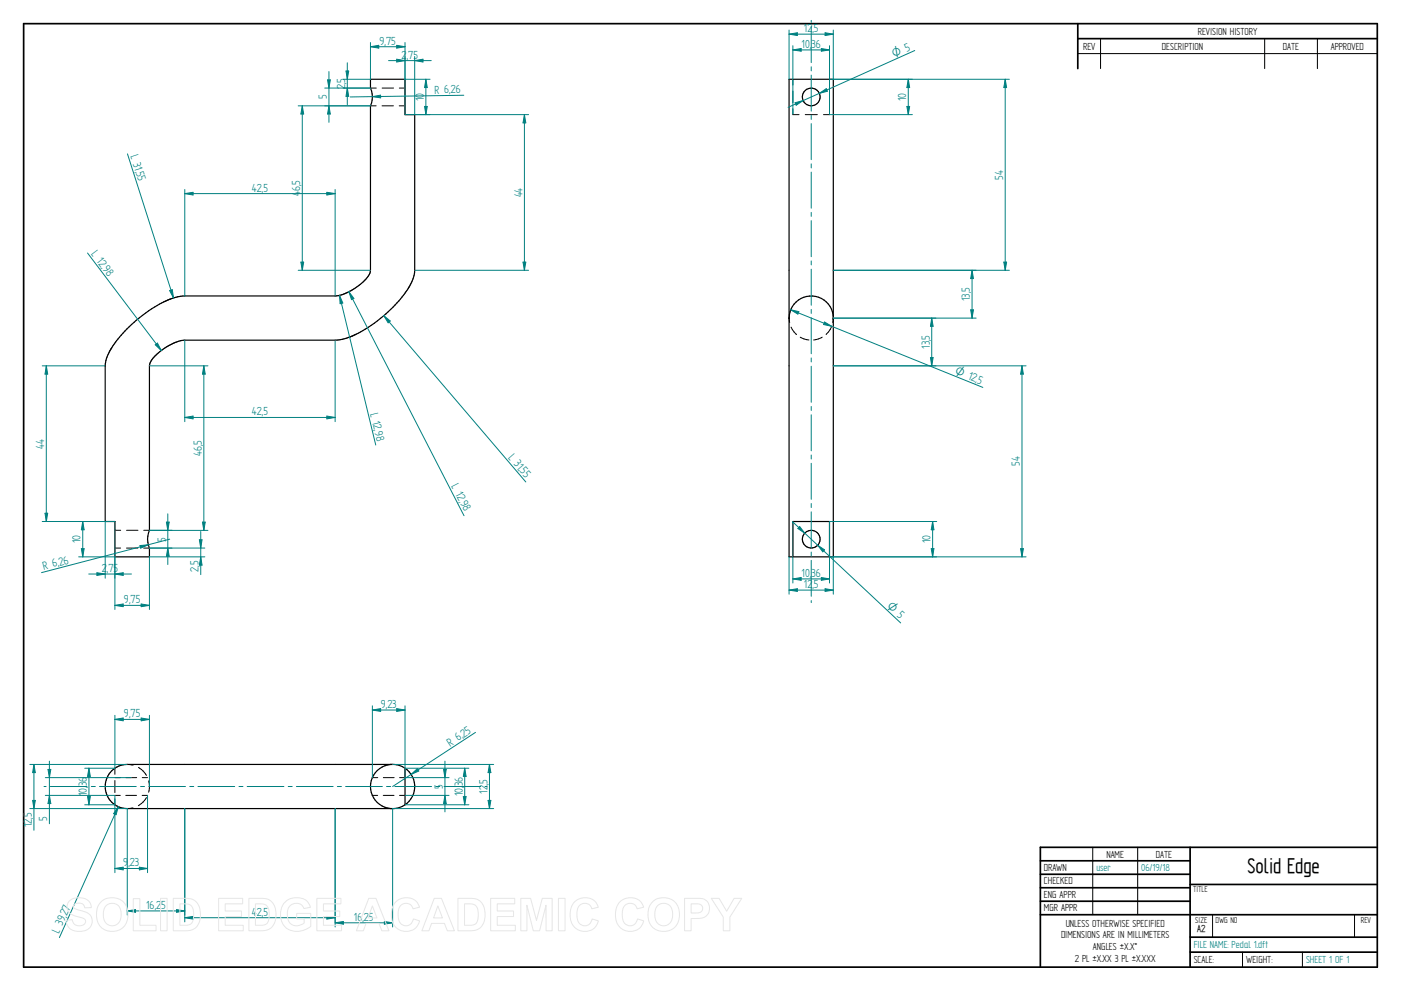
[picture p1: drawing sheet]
<svg xmlns="http://www.w3.org/2000/svg" width="594mm" height="420mm" viewBox="0 0 594 420" stroke-linecap="round" stroke-linejoin="round" font-family="sans-serif">
<g fill="none" stroke="#000" stroke-width=".72">
<path d="M10 10h574v400h-574zM457 10v19.1M457 16.4h127M504.6 359.2v50.8M584 359.2h-142.9v50.8M441.1 365h63.5M441.1 370.7h63.5M441.1 376.4h63.5M504.6 375h79.4M441.1 382.1h63.5M441.1 387.8h142.9M504.6 397.3h79.4"/>
<path d="M504.6 403.7h79.4"/>
</g>
<g fill="none" stroke="#000" stroke-width=".42">
<path d="M466.7 16.4v12.7M536.3 16.4v12.7M558.6 16.4v12.7M157.1 37.3h2.4M162 37.3h4.9M169.3 37.3h2.4M336.2 33.6v2.5M336.2 38.6v5M351.7 33.6v2.5M351.7 38.7v4.9M457 22.7h127M157.1 44.9h2.4"/>
<path d="M162 44.9h4.8M169.3 44.9h2.4M336.2 46.1v2.5h2.6M341.5 48.6h5.1M351.7 46.1v2.5h-2.5M334.6 135l.2 1.8M335.4 138.7l2.3 3.1M352.5 138.7l-2.2 3.1M353.3 134.9h.1M353.3 135h.1M353.3 135.1h.1M353.3 134.9l-.2 1.9"/>
<path d="M339.3 143l1.6 .7 2.1 .4M348.7 143l-1.6 .7-2.1 .4M48.7 224.8h2.5M48.7 232.4h2.4M53.6 232.4h4.9M53.7 224.8h4.8M60.9 232.4h2.5M61 224.8h2.4M48.7 325.7v2.6M48.7 330.9v5.1M48.7 338.7v2.5M48.7 337.2h2.3"/>
<path d="M48.7 329.7h2.3M53.3 337.2h4.6M53.4 329.7h4.5M54 324.1l2.4 .3M58.7 325.4l1.9 1.4 1.5 2M60.3 337.2h2.3M60.3 329.7h2.3M62.1 338.2l-1.5 1.9-1.9 1.5M63 331.1l.4 2.4-.4 2.4M157.9 337.2h2.2M157.9 329.7h2.3M162.5 337.2h4.6"/>
<path d="M162.6 329.7h4.5M169.4 337.2h2.3M169.5 329.7h2.2M56.4 342.5l-2.4 .3M463.4 359.2v28.6M482.4 359.2v28.6M514.2 387.9v9.4M574.4 387.9v9.4M526.9 403.7v6.3M552.3 403.7v6.3"/>
</g>
<g fill="none" stroke="#000" stroke-width=".51">
<path d="M157.1 33.6h14.6v15h4.1v66a24.1 24.1 0 0 1-7.4 13.8 58.7 58.7 0 0 1-18 13.6 21.8 21.8 0 0 1-8.3 2.2h-63.7l-3.9 .9a22.9 22.9 0 0 0-10.8 8.7l-.3 1.3v69.8a9.1 9.1 0 0 0 0 7.5v3.7h-14.7v-15h-4.1v-66a24.7 24.7 0 0 1 7.5-13.8 58 58 0 0 1 18.8-14l4.4-1.4 3.1-.4h63.7l2.5-.4a25.7 25.7 0 0 0 9.2-5.4l1.3-1.3a6.9 6.9 0 0 0 2-3.8v-69.7a9.2 9.2 0 0 0 0-7.6zM334.6 33.6h18.7v202.5h-18.7zM334.6 134.9a9.4 9.4 0 0 1 9.4-9.4 9.4 9.4 0 0 1 9.3 9.4M336.2 236.1v-15h15.5v15M165.7 324.1a9.4 9.4 0 0 0-8.6 9.4 9.4 9.4 0 0 0 8.6 9.3M171.7 325.7v15.5M171.7 325.7a9.3 9.3 0 0 1 0 15.5M171.7 325.7a9.2 9.2 0 0 0-4.7-1.6h-113a9.4 9.4 0 0 0-9.4 9.4 9.4 9.4 0 0 0 9.4 9.3h113a9.2 9.2 0 0 0 4.7-1.6"/>
<circle cx="344" cy="41.1" r="3.8"/>
<circle cx="344" cy="228.6" r="3.8"/>
</g>
<g fill="none" stroke="#008080" stroke-width=".42">
<path d="M344 8.6v.9M344 11.3v15.2M344 28.3v1.8M344 31.8v15.3M344 48.9v1.7M344 52.4v15.3M344 69.5v1.7M344 73v15.3M344 90v1.7M344 93.6v15.2M344 110.6v1.7M344 114.1v15.3"/>
<path d="M344 131.2v1.7M344 134.7v15.3M63.4 155.1h24.8M344 151.8v1.7M344 155.3v15.3M344 172.3v1.7M344 175.9v15.2M344 192.9v1.7M344 196.4v15.3M344 213.5v1.7M344 217v15.3M63.4 224.9h24.8"/>
<path d="M85.8 221.4h1.2l-.6 3.5zM344 234.1v1.7M344 237.6v15.2M344 254.6v.9M18.7 333.5h.9M21.3 333.5h15.6M38.7 333.5h1.7M42.2 333.5h15.6M59.6 333.5h1.7M63.1 333.5h15.5M80.5 333.5h1.7M83.9 333.5h15.6"/>
<path d="M101.3 333.5h1.7M104.8 333.5h15.6M122.2 333.5h1.7M125.7 333.5h15.6M143 333.5h1.8M146.6 333.5h15.5M163.9 333.5h1.7M167.4 333.5h15.6M184.8 333.5h1.7M188.3 333.5h15.6M205.6 333.5h.9"/>
</g>
<path d="M85.8 221.4h1.2l-.6 3.5z" fill="#008080"/>
<path d="M86.4 155.1l.6 3.5h-1.2z" fill="none" stroke="#008080" stroke-width=".42"/>
<path d="M86.4 155.1l.6 3.5h-1.2z" fill="#008080"/>
<path d="M37.1 107.3l31.3 41.3M65.8 146.2l1-.7 1.6 3.1zM86.4 155.1v69.8" fill="none" stroke="#008080" stroke-width=".42"/>
<path d="M65.8 146.2l1-.7 1.6 3.1z" fill="#008080"/>
<path d="M78.4 144.2v34.6M142.1 144.2v34.6M78.4 177l3.5-.6v1.2z" fill="none" stroke="#008080" stroke-width=".42"/>
<path d="M78.4 177l3.5-.6v1.2z" fill="#008080"/>
<path d="M138.6 176.4l3.5 .6-3.5 .6z" fill="none" stroke="#008080" stroke-width=".42"/>
<path d="M138.6 176.4l3.5 .6-3.5 .6z" fill="#008080"/>
<path d="M54.1 65.2l19.5 61.1M71.9 123.2l1.2-.4 .5 3.5zM78.4 177h63.7" fill="none" stroke="#008080" stroke-width=".42"/>
<path d="M71.9 123.2l1.2-.4 .5 3.5z" fill="#008080"/>
<path d="M78.4 80.3v45.2M138.6 81.5l3.5 .6-3.5 .6zM142.1 80.3v45.2" fill="none" stroke="#008080" stroke-width=".42"/>
<path d="M138.6 81.5l3.5 .6-3.5 .6z" fill="#008080"/>
<path d="M78.4 82.1l3.5-.6v1.2z" fill="none" stroke="#008080" stroke-width=".42"/>
<path d="M78.4 82.1l3.5-.6v1.2z" fill="#008080"/>
<path d="M78.4 82.1h63.7M144 125.2l15.3 63.5M144 125.2l1.4 3.3-1.2 .3z" fill="none" stroke="#008080" stroke-width=".42"/>
<path d="M144 125.2l1.4 3.3-1.2 .3z" fill="#008080"/>
<path d="M162.7 133.8l60.3 70.5M162.7 133.8l2.8 2.3-.9 .8z" fill="none" stroke="#008080" stroke-width=".42"/>
<path d="M162.7 133.8l2.8 2.3-.9 .8z" fill="#008080"/>
<path d="M17.9 155.1h26.7M19.6 155.1l.6 3.5h-1.1zM17.9 221.1h26.7" fill="none" stroke="#008080" stroke-width=".42"/>
<path d="M19.6 155.1l.6 3.5h-1.1z" fill="#008080"/>
<path d="M19.1 217.6h1.1l-.6 3.5z" fill="none" stroke="#008080" stroke-width=".42"/>
<path d="M19.1 217.6h1.1l-.6 3.5z" fill="#008080"/>
<path d="M19.6 155.1v66M33.4 221.1h15.3M33.4 236.1h15.3M35.1 221.1l.6 3.5h-1.2z" fill="none" stroke="#008080" stroke-width=".42"/>
<path d="M35.1 221.1l.6 3.5h-1.2z" fill="#008080"/>
<path d="M34.5 232.6h1.2l-.6 3.5z" fill="none" stroke="#008080" stroke-width=".42"/>
<path d="M34.5 232.6h1.2l-.6 3.5z" fill="#008080"/>
<path d="M35.1 221.1v15M63.4 224.8h9.5M63.4 232.4h9.5M70.6 221.4h1.1l-.5 3.4z" fill="none" stroke="#008080" stroke-width=".42"/>
<path d="M70.6 221.4h1.1l-.5 3.4z" fill="#008080"/>
<path d="M71.2 232.4l.5 3.4h-1.1z" fill="none" stroke="#008080" stroke-width=".42"/>
<path d="M71.2 232.4l.5 3.4h-1.1z" fill="#008080"/>
<path d="M71.2 217.8v21.6M48.7 236.1v22.3M63.4 236.1v22.3M48.7 256.7l3.5-.6v1.1z" fill="none" stroke="#008080" stroke-width=".42"/>
<path d="M48.7 256.7l3.5-.6v1.1z" fill="#008080"/>
<path d="M59.9 256.1l3.5 .6-3.5 .5z" fill="none" stroke="#008080" stroke-width=".42"/>
<path d="M59.9 256.1l3.5 .6-3.5 .5z" fill="#008080"/>
<path d="M59.3 231.3l3.6-.3-3.3 1.4zM72 228.6l-54.4 14.2M48.7 256.7h14.7" fill="none" stroke="#008080" stroke-width=".42"/>
<path d="M59.3 231.3l3.6-.3-3.3 1.4z" fill="#008080"/>
<path d="M63.4 236.1h23.5M63.4 232.4h23.5M85.1 236.1l.6 3.5h-1.2z" fill="none" stroke="#008080" stroke-width=".42"/>
<path d="M85.1 236.1l.6 3.5h-1.2z" fill="#008080"/>
<path d="M84.5 228.9h1.2l-.6 3.5z" fill="none" stroke="#008080" stroke-width=".42"/>
<path d="M84.5 228.9h1.2l-.6 3.5z" fill="#008080"/>
<path d="M147.9 123.7l48.9 95M147.9 123.7l2.2 2.8-1.1 .5zM85.1 225.3v18.3" fill="none" stroke="#008080" stroke-width=".42"/>
<path d="M147.9 123.7l2.2 2.8-1.1 .5z" fill="#008080"/>
<path d="M175.8 48.6h48.3M175.8 114.6h48.3M221.8 111.1h1.2l-.6 3.5z" fill="none" stroke="#008080" stroke-width=".42"/>
<path d="M221.8 111.1h1.2l-.6 3.5z" fill="#008080"/>
<path d="M222.4 48.6l.6 3.5h-1.2z" fill="none" stroke="#008080" stroke-width=".42"/>
<path d="M222.4 48.6l.6 3.5h-1.2z" fill="#008080"/>
<path d="M126.4 44.9h30.7M128.2 44.9l.6 3.4h-1.2zM222.4 48.6v66M126.4 114.6h30.7" fill="none" stroke="#008080" stroke-width=".42"/>
<path d="M128.2 44.9l.6 3.4h-1.2z" fill="#008080"/>
<path d="M127.6 111.1h1.2l-.6 3.5z" fill="none" stroke="#008080" stroke-width=".42"/>
<path d="M127.6 111.1h1.2l-.6 3.5z" fill="#008080"/>
<path d="M128.2 44.9v69.7M157.9 41l3.5-.7v1.2zM196.7 40.4l-48.2 .7" fill="none" stroke="#008080" stroke-width=".42"/>
<path d="M157.9 41l3.5-.7v1.2z" fill="#008080"/>
<path d="M171.7 33.6h10.7M171.7 48.6h10.7M180 45.1h1.2l-.6 3.5z" fill="none" stroke="#008080" stroke-width=".42"/>
<path d="M180 45.1h1.2l-.6 3.5z" fill="#008080"/>
<path d="M180.6 33.6l.6 3.5h-1.2z" fill="none" stroke="#008080" stroke-width=".42"/>
<path d="M180.6 33.6l.6 3.5h-1.2z" fill="#008080"/>
<path d="M168.2 25.1l3.5 .6-3.5 .6zM171.7 24v24.6M175.8 24v24.6M180.6 33.6v15" fill="none" stroke="#008080" stroke-width=".42"/>
<path d="M168.2 25.1l3.5 .6-3.5 .6z" fill="#008080"/>
<path d="M175.8 25.7l3.6-.6v1.2z" fill="none" stroke="#008080" stroke-width=".42"/>
<path d="M175.8 25.7l3.6-.6v1.2z" fill="#008080"/>
<path d="M157.1 18v15.6M168.2 19.2l3.5 .6-3.5 .6zM171.7 18v15.6M164.8 25.7h18.1" fill="none" stroke="#008080" stroke-width=".42"/>
<path d="M168.2 19.2l3.5 .6-3.5 .6z" fill="#008080"/>
<path d="M157.1 19.8l3.5-.6v1.2z" fill="none" stroke="#008080" stroke-width=".42"/>
<path d="M157.1 19.8l3.5-.6v1.2z" fill="#008080"/>
<path d="M157.1 19.8h14.6M137.7 37.3h19.4M138.9 33.9h1.2l-.6 3.4zM137.7 44.9h19.4" fill="none" stroke="#008080" stroke-width=".42"/>
<path d="M138.9 33.9h1.2l-.6 3.4z" fill="#008080"/>
<path d="M139.5 44.9l.6 3.4h-1.2z" fill="none" stroke="#008080" stroke-width=".42"/>
<path d="M139.5 44.9l.6 3.4h-1.2z" fill="#008080"/>
<path d="M139.5 30.4v21.5M145.5 33.6h11.6M145.5 37.3h11.6M146.7 30.1h1.2l-.6 3.5z" fill="none" stroke="#008080" stroke-width=".42"/>
<path d="M146.7 30.1h1.2l-.6 3.5z" fill="#008080"/>
<path d="M147.3 37.3l.6 3.6h-1.2z" fill="none" stroke="#008080" stroke-width=".42"/>
<path d="M147.3 37.3l.6 3.6h-1.2z" fill="#008080"/>
<path d="M147.3 26.6v17.8M44.6 221.1v24.1M48.7 221.1v24.1M41.1 242.8l3.5 .6-3.5 .6z" fill="none" stroke="#008080" stroke-width=".42"/>
<path d="M41.1 242.8l3.5 .6-3.5 .6z" fill="#008080"/>
<path d="M48.7 243.4l3.5-.6v1.2z" fill="none" stroke="#008080" stroke-width=".42"/>
<path d="M48.7 243.4l3.5-.6v1.2z" fill="#008080"/>
<path d="M353.3 33.6h74.7M353.3 114.6h74.7M425.7 111.1h1.1l-.6 3.5zM37.6 243.4h18.1" fill="none" stroke="#008080" stroke-width=".42"/>
<path d="M425.7 111.1h1.1l-.6 3.5z" fill="#008080"/>
<path d="M426.2 33.6l.6 3.5h-1.1z" fill="none" stroke="#008080" stroke-width=".42"/>
<path d="M426.2 33.6l.6 3.5h-1.1z" fill="#008080"/>
<path d="M426.2 33.6v81M353.3 114.6h60.6M353.3 134.9h60.6M411.6 131.4h1.2l-.6 3.5z" fill="none" stroke="#008080" stroke-width=".42"/>
<path d="M411.6 131.4h1.2l-.6 3.5z" fill="#008080"/>
<path d="M412.2 114.6l.6 3.5h-1.2z" fill="none" stroke="#008080" stroke-width=".42"/>
<path d="M412.2 114.6l.6 3.5h-1.2z" fill="#008080"/>
<path d="M412.2 114.6v20.3M335.3 131.4l81.5 32.9M335.3 131.4l3.4 .7-.4 1.1z" fill="none" stroke="#008080" stroke-width=".42"/>
<path d="M335.3 131.4l3.4 .7-.4 1.1z" fill="#008080"/>
<path d="M349.7 136.5l3 1.8-3.5-.7z" fill="none" stroke="#008080" stroke-width=".42"/>
<path d="M349.7 136.5l3 1.8-3.5-.7z" fill="#008080"/>
<path d="M353.3 134.9h43.6M353.3 155.1h43.6M394.5 151.6h1.2l-.6 3.5z" fill="none" stroke="#008080" stroke-width=".42"/>
<path d="M394.5 151.6h1.2l-.6 3.5z" fill="#008080"/>
<path d="M395.1 134.9l.6 3.4h-1.2z" fill="none" stroke="#008080" stroke-width=".42"/>
<path d="M395.1 134.9l.6 3.4h-1.2z" fill="#008080"/>
<path d="M395.1 134.9v20.2M353.3 155.1h81.8M353.3 236.1h81.8M432.8 232.6h1.2l-.6 3.5z" fill="none" stroke="#008080" stroke-width=".42"/>
<path d="M432.8 232.6h1.2l-.6 3.5z" fill="#008080"/>
<path d="M433.4 155.1l.6 3.5h-1.2z" fill="none" stroke="#008080" stroke-width=".42"/>
<path d="M433.4 155.1l.6 3.5h-1.2z" fill="#008080"/>
<path d="M351.7 33.6h35.2M351.7 48.6h35.2M384.5 45.1h1.2l-.6 3.5zM433.4 155.1v81" fill="none" stroke="#008080" stroke-width=".42"/>
<path d="M384.5 45.1h1.2l-.6 3.5z" fill="#008080"/>
<path d="M385.1 33.6l.6 3.5h-1.2z" fill="none" stroke="#008080" stroke-width=".42"/>
<path d="M385.1 33.6l.6 3.5h-1.2z" fill="#008080"/>
<path d="M336.2 19.4v29.2M351.7 19.4v29.2M348.3 20.6l3.4 .6-3.4 .5zM385.1 33.6v15" fill="none" stroke="#008080" stroke-width=".42"/>
<path d="M348.3 20.6l3.4 .6-3.4 .5z" fill="#008080"/>
<path d="M336.2 21.2l3.5-.6v1.1z" fill="none" stroke="#008080" stroke-width=".42"/>
<path d="M336.2 21.2l3.5-.6v1.1z" fill="#008080"/>
<path d="M334.6 12.7v20.9M349.9 13.9l3.4 .6-3.4 .6zM353.3 12.7v20.9M336.2 21.2h15.5" fill="none" stroke="#008080" stroke-width=".42"/>
<path d="M349.9 13.9l3.4 .6-3.4 .6z" fill="#008080"/>
<path d="M334.6 14.5l3.5-.6v1.2z" fill="none" stroke="#008080" stroke-width=".42"/>
<path d="M334.6 14.5l3.5-.6v1.2z" fill="#008080"/>
<path d="M334.6 14.5h18.7M336.2 221.3l45.7 42.8M339.1 223.2l2.1 2.9-2.9-2z" fill="none" stroke="#008080" stroke-width=".42"/>
<path d="M339.1 223.2l2.1 2.9-2.9-2z" fill="#008080"/>
<path d="M346.7 231.2l3 1.9-.8 .9z" fill="none" stroke="#008080" stroke-width=".42"/>
<path d="M346.7 231.2l3 1.9-.8 .9z" fill="#008080"/>
<path d="M336.2 221.1v26.1M351.7 221.1v26.1M336.2 245.4l3.5-.5v1.1z" fill="none" stroke="#008080" stroke-width=".42"/>
<path d="M336.2 245.4l3.5-.5v1.1z" fill="#008080"/>
<path d="M348.3 244.9l3.4 .5-3.4 .6z" fill="none" stroke="#008080" stroke-width=".42"/>
<path d="M348.3 244.9l3.4 .5-3.4 .6z" fill="#008080"/>
<path d="M334.6 236.1v15.8M353.3 236.1v15.8M336.2 245.4h15.5M349.9 249.6l3.4 .6-3.4 .5z" fill="none" stroke="#008080" stroke-width=".42"/>
<path d="M349.9 249.6l3.4 .6-3.4 .5z" fill="#008080"/>
<path d="M334.6 250.2l3.5-.6v1.1z" fill="none" stroke="#008080" stroke-width=".42"/>
<path d="M334.6 250.2l3.5-.6v1.1z" fill="#008080"/>
<path d="M351.7 221.1h45.5M351.7 236.1h45.5M395.5 221.1l.5 3.5h-1.1zM334.6 250.2h18.7" fill="none" stroke="#008080" stroke-width=".42"/>
<path d="M395.5 221.1l.5 3.5h-1.1z" fill="#008080"/>
<path d="M394.9 232.6h1.1l-.5 3.5z" fill="none" stroke="#008080" stroke-width=".42"/>
<path d="M394.9 232.6h1.1l-.5 3.5z" fill="#008080"/>
<path d="M387.9 21.4l-53.7 24.1M337.1 43.6l3.5-1-3 2zM395.5 221.1v15" fill="none" stroke="#008080" stroke-width=".42"/>
<path d="M337.1 43.6l3.5-1-3 2z" fill="#008080"/>
<path d="M347.4 39.6l3-2 .5 1.1z" fill="none" stroke="#008080" stroke-width=".42"/>
<path d="M347.4 39.6l3-2 .5 1.1z" fill="#008080"/>
<path d="M78.4 342.8v48.1M142.1 342.8v48.1M78.4 389.1l3.5-.6v1.2z" fill="none" stroke="#008080" stroke-width=".42"/>
<path d="M78.4 389.1l3.5-.6v1.2z" fill="#008080"/>
<path d="M138.6 388.5l3.5 .6-3.5 .6z" fill="none" stroke="#008080" stroke-width=".42"/>
<path d="M138.6 388.5l3.5 .6-3.5 .6z" fill="#008080"/>
<path d="M142.1 342.8v50.2M166.5 342.8v50.2M78.4 389.1h63.7M142.1 391.2l3.5-.5v1.1z" fill="none" stroke="#008080" stroke-width=".42"/>
<path d="M142.1 391.2l3.5-.5v1.1z" fill="#008080"/>
<path d="M163 390.7l3.5 .5-3.5 .6z" fill="none" stroke="#008080" stroke-width=".42"/>
<path d="M163 390.7l3.5 .5-3.5 .6z" fill="#008080"/>
<path d="M54 342.8v45.2M78.4 342.8v45.2M54 386.2l3.5-.5v1.1zM142.1 391.2h24.4" fill="none" stroke="#008080" stroke-width=".42"/>
<path d="M54 386.2l3.5-.5v1.1z" fill="#008080"/>
<path d="M74.9 385.7l3.5 .5-3.5 .6z" fill="none" stroke="#008080" stroke-width=".42"/>
<path d="M74.9 385.7l3.5 .5-3.5 .6z" fill="#008080"/>
<path d="M50.2 342l-25 55.5M50.2 342l-1 3.4-1-.4zM54 386.2h24.4" fill="none" stroke="#008080" stroke-width=".42"/>
<path d="M50.2 342l-1 3.4-1-.4z" fill="#008080"/>
<path d="M19.2 337.2h29.5M19.2 329.7h36.5M20.9 337.2l.6 3.5h-1.1z" fill="none" stroke="#008080" stroke-width=".42"/>
<path d="M20.9 337.2l.6 3.5h-1.1z" fill="#008080"/>
<path d="M20.4 326.2h1.1l-.6 3.5z" fill="none" stroke="#008080" stroke-width=".42"/>
<path d="M20.4 326.2h1.1l-.6 3.5z" fill="#008080"/>
<path d="M20.9 322.7v26.5M48.7 337.2v32.8M62.6 337.2v32.8M48.7 368.2l3.5-.5v1.1z" fill="none" stroke="#008080" stroke-width=".42"/>
<path d="M48.7 368.2l3.5-.5v1.1z" fill="#008080"/>
<path d="M59.1 367.7l3.5 .5-3.5 .6z" fill="none" stroke="#008080" stroke-width=".42"/>
<path d="M59.1 367.7l3.5 .5-3.5 .6z" fill="#008080"/>
<path d="M35.9 325.7h12.8M37.1 337.7h1.2l-.6 3.5zM35.9 341.2h12.8M48.7 368.2h13.9" fill="none" stroke="#008080" stroke-width=".42"/>
<path d="M37.1 337.7h1.2l-.6 3.5z" fill="#008080"/>
<path d="M37.7 325.7l.6 3.5h-1.2z" fill="none" stroke="#008080" stroke-width=".42"/>
<path d="M37.7 325.7l.6 3.5h-1.2z" fill="#008080"/>
<path d="M12.7 324.1h41.3M14.4 324.1l.6 3.5h-1.2zM37.7 325.7v15.5M12.7 342.8h41.3" fill="none" stroke="#008080" stroke-width=".42"/>
<path d="M14.4 324.1l.6 3.5h-1.2z" fill="#008080"/>
<path d="M13.8 339.3h1.2l-.6 3.5z" fill="none" stroke="#008080" stroke-width=".42"/>
<path d="M13.8 339.3h1.2l-.6 3.5z" fill="#008080"/>
<path d="M48.7 303.3v22.4M48.7 305l3.5-.6v1.2zM63.4 303.3v30.2M14.4 324.1v27.9" fill="none" stroke="#008080" stroke-width=".42"/>
<path d="M48.7 305l3.5-.6v1.2z" fill="#008080"/>
<path d="M59.9 304.4l3.5 .6-3.5 .6z" fill="none" stroke="#008080" stroke-width=".42"/>
<path d="M59.9 304.4l3.5 .6-3.5 .6z" fill="#008080"/>
<path d="M157.9 299.3v30.4M171.7 299.3v30.4M48.7 305h14.7M168.2 300.4l3.5 .6-3.5 .6z" fill="none" stroke="#008080" stroke-width=".42"/>
<path d="M168.2 300.4l3.5 .6-3.5 .6z" fill="#008080"/>
<path d="M157.9 301l3.5-.6v1.2z" fill="none" stroke="#008080" stroke-width=".42"/>
<path d="M157.9 301l3.5-.6v1.2z" fill="#008080"/>
<path d="M157.9 301h13.8M201.6 310.5l-35.1 23M174.3 328.3l2.6-2.4 .7 1z" fill="none" stroke="#008080" stroke-width=".42"/>
<path d="M174.3 328.3l2.6-2.4 .7 1z" fill="#008080"/>
<path d="M171.7 325.7h27.1M196.5 337.7h1.1l-.5 3.5zM171.7 341.2h27.1" fill="none" stroke="#008080" stroke-width=".42"/>
<path d="M196.5 337.7h1.1l-.5 3.5z" fill="#008080"/>
<path d="M197.1 325.7l.5 3.5h-1.1z" fill="none" stroke="#008080" stroke-width=".42"/>
<path d="M197.1 325.7l.5 3.5h-1.1z" fill="#008080"/>
<path d="M166.5 324.1h42.8M197.1 325.7v15.5M207 339.3h1.1l-.5 3.5zM166.5 342.8h42.8" fill="none" stroke="#008080" stroke-width=".42"/>
<path d="M207 339.3h1.1l-.5 3.5z" fill="#008080"/>
<path d="M207.6 324.1l.5 3.5h-1.1z" fill="none" stroke="#008080" stroke-width=".42"/>
<path d="M207.6 324.1l.5 3.5h-1.1z" fill="#008080"/>
<path d="M171.7 329.7h18.7M171.7 337.2h18.7M188.1 326.2h1.1l-.5 3.5zM207.6 324.1v18.7" fill="none" stroke="#008080" stroke-width=".42"/>
<path d="M188.1 326.2h1.1l-.5 3.5z" fill="#008080"/>
<path d="M188.7 337.2l.5 3.5h-1.1z" fill="none" stroke="#008080" stroke-width=".42"/>
<path d="M188.7 337.2l.5 3.5h-1.1z" fill="#008080"/>
<path d="M188.7 322.7v21.5" fill="none" stroke="#008080" stroke-width=".42"/>
<g fill="none" stroke="#e6e6e6" stroke-width=".42">
<path d="M29.6 381.8a6.5 6.5 0 0 1 8.5 .8l.6 2.2-2.8 .1a2.7 2.7 0 0 0-2.1-2 2.7 2.7 0 0 0-2.7 1.1 1.87 1.87 0 0 0 2.2 1.8l1.4 .4a4.4 4.4 0 0 1 4 6.2 6.4 6.4 0 0 1-9.1 1.3l-1.2-1.8-.5-1.7 2.7-.3a2.94 2.94 0 0 0 2.6 2.6 2.94 2.94 0 0 0 3.1-1.9 2.67 2.67 0 0 0-2.9-1.8 4.9 4.9 0 0 1-5-4.3l.4-1.6zM42.8 382.4a6.9 6.9 0 0 1 8.3-.8 6.9 6.9 0 0 1 3 7.7 6.7 6.7 0 0 1-8 5.5 6.7 6.7 0 0 1-5.1-8.3 6.1 6.1 0 0 1 1.8-4.1zM44.8 384.2a3.9 3.9 0 0 1 4.6-.8 3.9 3.9 0 0 1 2 4.3 3.8 3.8 0 0 1-1.9 4.3 3.8 3.8 0 0 1-4.6-.7 6.6 6.6 0 0 1-.1-7.1zM56.5 381h2.8v11.3h6.9v2.3h-9.7zM68.1 380.9h2.8v13.7h-2.8zM73.5 380.9h5a5.9 5.9 0 0 1 6.5 7 5.9 5.9 0 0 1-6.3 6.7h-5.2zM76.3 383.2h1.8a3.4 3.4 0 0 1 4 3.9v1.2a3.2 3.2 0 0 1-3.8 4h-2zM92.7 380.9h10.2v2.3h-7.4v3h6.9v2.4h-6.9v3.7h7.7v2.3h-10.5zM105.5 380.9h5.1a5.9 5.9 0 0 1 6.4 7 5.9 5.9 0 0 1-6.3 6.7h-5.2zM108.3 383.2h1.9a3.4 3.4 0 0 1 4 3.9v1.2a3.2 3.2 0 0 1-3.8 4h-2.1zM120.9 382.4a7.3 7.3 0 0 1 9.7 .1l1 2.2-2.7 .5a3.7 3.7 0 0 0-4.6-2 3.7 3.7 0 0 0-2.5 4.4 4.2 4.2 0 0 0 2.2 4.5 4.2 4.2 0 0 0 5-.8v-1.7h-3.2v-2.3h6v5.4a8.1 8.1 0 0 1-11.8-.8 8.3 8.3 0 0 1 .9-9.5zM134.4 380.9h10.2v2.3h-7.4v3h6.9v2.4h-6.9v3.7h7.6v2.3h-10.4z"/>
<path d="M156.4 380.9h3l5.5 13.7h-3l-1.2-3.1h-5.5l-1.1 3.1h-3zM157.9 384.1l1.9 5.1h-3.7zM167.7 382.5a6 6 0 0 1 10.2 2.1l-2.8 .7a3.2 3.2 0 0 0-3.9-2.2 3.2 3.2 0 0 0-2.4 3.8 4.6 4.6 0 0 0 2.5 5.5 3.2 3.2 0 0 0 4-2.8l2.6 .8a6.1 6.1 0 0 1-7.2 4.3 6.1 6.1 0 0 1-4.8-6.8 7.7 7.7 0 0 1 1.8-5.4zM184.1 380.9h3.1l5.5 13.7h-3l-1.2-3.1h-5.5l-1.1 3.1h-3zM185.7 384.1l1.9 5.1h-3.8zM194.2 380.9h5a5.9 5.9 0 0 1 6.5 7 5.9 5.9 0 0 1-6.3 6.7h-5.2zM197 383.2h1.8a3.4 3.4 0 0 1 4 3.9v1.2a3.2 3.2 0 0 1-3.8 4h-2zM208.1 380.9h10.2v2.3h-7.4v3h6.9v2.4h-6.9v3.7h7.6v2.3h-10.4zM220.8 380.9h4.2l2.5 9.3 2.4-9.3h4.2v13.7h-2.5l-.1-10.8-2.7 10.8h-2.7l-2.7-10.8v10.8h-2.6zM236.8 380.9h2.8v13.7h-2.8zM243.5 382.5a6 6 0 0 1 10.2 2.1l-2.8 .7a3.2 3.2 0 0 0-3.8-2.2 3.2 3.2 0 0 0-2.4 3.8 4.6 4.6 0 0 0 2.4 5.5 3.2 3.2 0 0 0 4-2.8l2.6 .8a6.1 6.1 0 0 1-7.2 4.3 6.1 6.1 0 0 1-4.7-6.8 7.7 7.7 0 0 1 1.7-5.4zM262.7 382.5a6 6 0 0 1 10.2 2.1l-2.7 .7a3.2 3.2 0 0 0-3.9-2.2 3.2 3.2 0 0 0-2.4 3.8 4.6 4.6 0 0 0 2.4 5.5 3.2 3.2 0 0 0 4-2.8l2.7 .8a6.1 6.1 0 0 1-7.2 4.3 6.1 6.1 0 0 1-4.8-6.8 7.7 7.7 0 0 1 1.7-5.4z"/>
<path d="M276.7 382.4a6.9 6.9 0 0 1 8.3-.8 6.9 6.9 0 0 1 3 7.7 6.7 6.7 0 0 1-8.1 5.5 6.7 6.7 0 0 1-5.1-8.3 6.1 6.1 0 0 1 1.9-4.1zM278.7 384.2a3.9 3.9 0 0 1 4.6-.8 3.9 3.9 0 0 1 1.9 4.3 3.8 3.8 0 0 1-1.8 4.3 3.8 3.8 0 0 1-4.7-.7 6.6 6.6 0 0 1 0-7.1zM290.3 380.9h5.2a4.4 4.4 0 0 1 5.4 4.3 4.4 4.4 0 0 1-5.4 4.2h-2.4v5.2h-2.8zM293.1 383.2h1.8a2.1 2.1 0 0 1 2.6 .6 2.1 2.1 0 0 1 0 2.6 3.4 3.4 0 0 1-2.9 .7h-1.5zM301.6 380.9h3.3l3.2 5.4 3.2-5.4h3.2l-5 7.9v5.8h-2.8v-5.8z"/>
</g>
<text font-size="10.1" x="529" y="370.2">Solid Edge</text>
<g font-size="5.6" fill="#008080">
<text x="340.9" y="13.6">12,5</text>
<text x="160.9" y="18.9">9,75</text>
<text x="339.9" y="20.3">10,36</text>
<text x="170.3" y="24.8">2,75</text>
<text x="146.4" y="37.9" transform="rotate(-90 146.4 37.9)">2,5</text>
<text x="184.2" y="39.7" transform="rotate(-1 184.2 39.7)">R 6,</text>
<text x="191.1" y="39.6" transform="rotate(-1 191.1 39.6)">26</text>
<text x="138.6" y="42.1" transform="rotate(-90 138.6 42.1)">5</text>
<text x="179.7" y="42.8" transform="rotate(-90 179.7 42.8)">10</text>
<text x="384.3" y="42.8" transform="rotate(-90 384.3 42.8)">10</text>
<text x="55.3" y="66.1" transform="rotate(72 55.3 66.1)">L 31,</text>
<text x="57.6" y="73.4" transform="rotate(72 57.6 73.4)">55</text>
<text x="425.4" y="76.1" transform="rotate(-90 425.4 76.1)">54</text>
<text x="106.8" y="81.2">42,5</text>
<text x="127.3" y="83.1" transform="rotate(-90 127.3 83.1)">46,5</text>
<text x="221.5" y="83.7" transform="rotate(-90 221.5 83.7)">44</text>
<text x="38.6" y="107.7" transform="rotate(53 38.6 107.7)">L 12,</text>
<text x="43.3" y="114" transform="rotate(53 43.3 114)">98</text>
<text x="411.3" y="127.7" transform="rotate(-90 411.3 127.7)">13,5</text>
<text x="394.2" y="147.9" transform="rotate(-90 394.2 147.9)">13,5</text>
<text x="414.1" y="162.2" transform="rotate(22 414.1 162.2)">5</text>
<text x="106.8" y="176.1">42,5</text>
<text x="157" y="175.3" transform="rotate(76 157 175.3)">L 12,</text>
<text x="158.9" y="183" transform="rotate(76 158.9 183)">98</text>
<text x="18.8" y="190.2" transform="rotate(-90 18.8 190.2)">44</text>
<text x="85.5" y="193.4" transform="rotate(-90 85.5 193.4)">46,5</text>
<text x="215.3" y="194.1" transform="rotate(50 215.3 194.1)">L 31,</text>
<text x="432.5" y="197.6" transform="rotate(-90 432.5 197.6)">54</text>
<text x="220.3" y="199.9" transform="rotate(50 220.3 199.9)">55</text>
<text x="191.4" y="206.2" transform="rotate(63 191.4 206.2)">L 12,</text>
<text x="195" y="213.3" transform="rotate(63 195 213.3)">98</text>
<text x="34.2" y="230.3" transform="rotate(-90 34.2 230.3)">10</text>
<text x="70.3" y="229.6" transform="rotate(-90 70.3 229.6)">5</text>
<text x="394.6" y="230.3" transform="rotate(-90 394.6 230.3)">10</text>
<text x="25.3" y="239.9" transform="rotate(-15 25.3 239.9)">26</text>
<text x="18.6" y="241.6" transform="rotate(-15 18.6 241.6)">R 6,</text>
<text x="43.2" y="242.5">2,75</text>
<text x="84.2" y="242.4" transform="rotate(-90 84.2 242.4)">2,5</text>
<text x="339.9" y="244.6">10,36</text>
<text x="340.9" y="249.3">12,5</text>
<text x="52.6" y="255.8">9,75</text>
<text x="52.6" y="304.1">9,75</text>
<text x="161.5" y="300.1">9,23</text>
<text x="190.8" y="316.5" transform="rotate(-33 190.8 316.5)">R 6,</text>
<text x="196.6" y="312.7" transform="rotate(-33 196.6 312.7)">25</text>
<text x="187.8" y="334.4" transform="rotate(-90 187.8 334.4)">5</text>
<text x="36.8" y="337.5" transform="rotate(-90 36.8 337.5)">10,36</text>
<text x="196.2" y="337.5" transform="rotate(-90 196.2 337.5)">10,36</text>
<text x="206.7" y="336.6" transform="rotate(-90 206.7 336.6)">12,5</text>
<text x="13.5" y="350.8" transform="rotate(-90 13.5 350.8)">12,5</text>
<text x="20.1" y="348.1" transform="rotate(-90 20.1 348.1)">5</text>
<text x="52.3" y="367.4">9,23</text>
<text x="28.3" y="388.5" transform="rotate(-66 28.3 388.5)">27</text>
<text x="62" y="385.4">16,25</text>
<text x="106.8" y="388.2">42,5</text>
<text x="150.1" y="390.4">16,25</text>
<text x="24.9" y="396" transform="rotate(-66 24.9 396)">L 39,</text>
</g>
<g font-size="5.4" fill="#008080">
<text x="379.1" y="24.4" transform="rotate(-24 379.1 24.4)">O 5</text>
<text x="404.7" y="158.4" transform="rotate(22 404.7 158.4)">O 12,</text>
<text x="375.8" y="257.2" transform="rotate(43 375.8 257.2)">O 5</text>
</g>
<g font-size="4.9">
<text x="507.9" y="14.7">REVISION HISTORY</text>
<text x="459.3" y="21">REV</text>
<text x="492.7" y="21">DESCRIPTION</text>
<text x="544" y="21">DATE</text>
<text x="564.3" y="21">APPROVED</text>
<text x="469.1" y="363.6">NAME</text>
<text x="490.1" y="363.6">DATE</text>
<text x="442.7" y="369.3">DRAWN</text>
<text x="442.7" y="375">CHECKED</text>
<text x="442.7" y="380.7">ENG APPR</text>
<text x="442.7" y="386.4">MGR APPR</text>
<text x="451.9" y="392.9">UNLESS OTHERWISE SPECIFIED</text>
<text x="449.9" y="397.9">DIMENSIONS ARE IN MILLIMETERS</text>
<text x="455.7" y="407.8">2 PL ±X.XX 3 PL ±X.XXX</text>
<text x="463.5" y="402.9">ANGLES ±X.X°</text>
<text x="506.2" y="408.3">SCALE:</text>
<text x="528.4" y="408.3">WEIGHT:</text>
</g>
<g font-size="4.9" fill="#008080">
<text x="464.9" y="369.3">user</text>
<text x="483.9" y="369.3">06/19/18</text>
<text x="506.2" y="402">FILE NAME: Pedal 1.dft</text>
<text x="553.8" y="408.4">SHEET 1 OF 1</text>
</g>
<text font-size="4.8" x="507.7" y="395.3">A2</text>
<g font-size="4.1">
<text x="505.9" y="378.3">TITLE</text>
<text x="506.9" y="391.1">SIZE</text>
<text x="515.4" y="391.1">DWG NO</text>
<text x="577" y="391.1">REV</text>
</g>
</svg>
